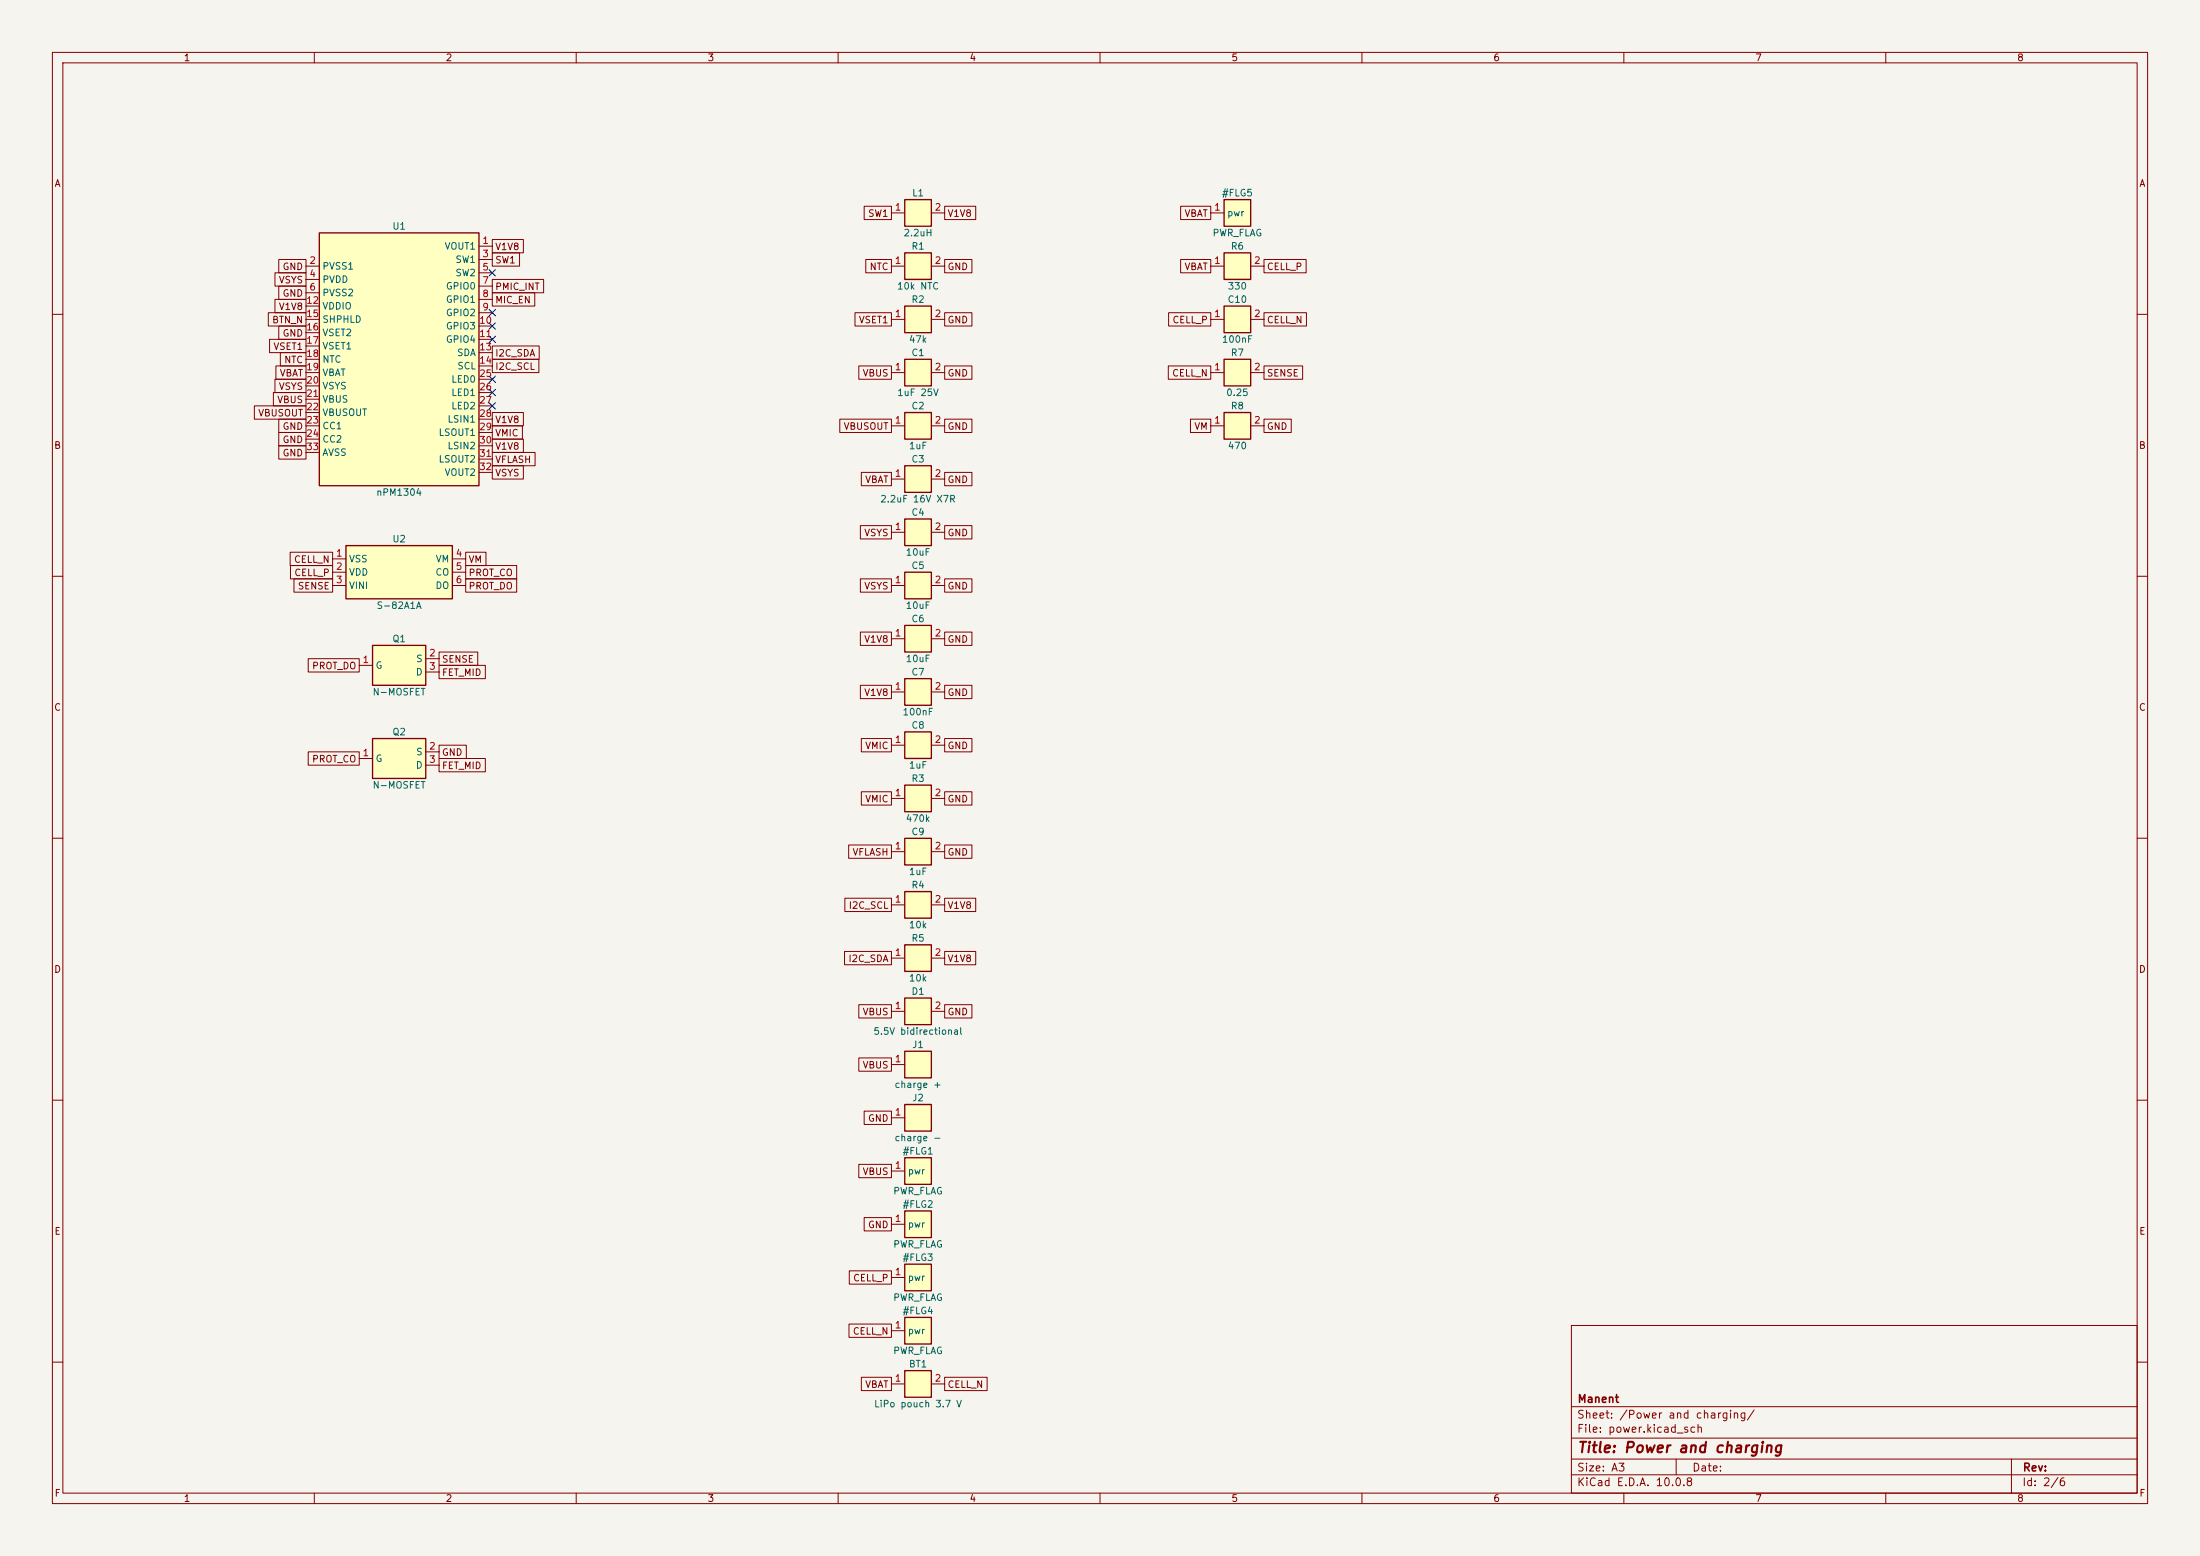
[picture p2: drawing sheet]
<svg xmlns="http://www.w3.org/2000/svg" width="420mm" height="297mm" viewBox="0 0 420 297" stroke-linecap="round" stroke-linejoin="round" font-family="sans-serif">
<path d="M0 0h420v297h-420z" fill="#f5f4ef" stroke="#f5f4ef" stroke-width=".19"/>
<g fill="none" stroke="#840000" stroke-width=".19">
<path d="M10 10h400v277h-400zM12 12h396v273h-396zM60 10v2M110 10v2M160 10v2M210 10v2M260 10v2M310 10v2M360 10v2M10 60h2M408 60h2M10 110h2"/>
<path d="M408 110h2M10 160h2M408 160h2M10 210h2M408 210h2M300 253h108v32h-108zM10 260h2M300 278.5h108M300 274.5h108M300 268.5h108M320 278.5v3M384 278.5v6.5"/>
<path d="M408 260h2M60 285v2M110 285v2M160 285v2M210 285v2M260 285v2M300 281.5h108M310 285v2M360 285v2"/>
</g>
<path d="M172.7 88.9h5.1v5.1h-5.1z" fill="#ffffc2"/>
<path d="M172.7 88.9h5.1v5.1h-5.1z" fill="none" stroke="#840000" stroke-width=".25"/>
<path d="M170.2 91.4h2.5M177.8 91.4h2.5" fill="none" stroke="#840000" stroke-width=".19"/>
<path d="M66 104.1h20.4v10.2h-20.4z" fill="#ffffc2"/>
<path d="M66 104.1h20.4v10.2h-20.4z" fill="none" stroke="#840000" stroke-width=".25"/>
<path d="M63.5 106.7h2.5M63.5 109.2h2.5M63.5 111.8h2.5M86.4 106.7h2.5M86.4 109.2h2.5M86.4 111.8h2.5" fill="none" stroke="#840000" stroke-width=".19"/>
<path d="M71.1 123.2h10.2v7.6h-10.2z" fill="#ffffc2"/>
<path d="M71.1 123.2h10.2v7.6h-10.2z" fill="none" stroke="#840000" stroke-width=".25"/>
<path d="M68.6 127h2.5M81.3 125.7h2.5M81.3 128.3h2.5" fill="none" stroke="#840000" stroke-width=".19"/>
<path d="M71.1 141h10.2v7.6h-10.2z" fill="#ffffc2"/>
<path d="M71.1 141h10.2v7.6h-10.2z" fill="none" stroke="#840000" stroke-width=".25"/>
<path d="M68.6 144.8h2.5M81.3 143.5h2.5M81.3 146.1h2.5" fill="none" stroke="#840000" stroke-width=".19"/>
<path d="M172.7 139.7h5.1v5.1h-5.1z" fill="#ffffc2"/>
<path d="M172.7 139.7h5.1v5.1h-5.1z" fill="none" stroke="#840000" stroke-width=".25"/>
<path d="M170.2 142.2h2.5M177.8 142.2h2.5" fill="none" stroke="#840000" stroke-width=".19"/>
<path d="M172.7 149.9h5.1v5h-5.1z" fill="#ffffc2"/>
<path d="M172.7 149.9h5.1v5h-5.1z" fill="none" stroke="#840000" stroke-width=".25"/>
<path d="M170.2 152.4h2.5M177.8 152.4h2.5" fill="none" stroke="#840000" stroke-width=".19"/>
<path d="M172.7 170.2h5.1v5.1h-5.1z" fill="#ffffc2"/>
<path d="M172.7 170.2h5.1v5.1h-5.1z" fill="none" stroke="#840000" stroke-width=".25"/>
<path d="M170.2 172.7h2.5M177.8 172.7h2.5" fill="none" stroke="#840000" stroke-width=".19"/>
<path d="M172.7 180.3h5.1v5.1h-5.1z" fill="#ffffc2"/>
<path d="M172.7 180.3h5.1v5.1h-5.1z" fill="none" stroke="#840000" stroke-width=".25"/>
<path d="M170.2 182.9h2.5M177.8 182.9h2.5" fill="none" stroke="#840000" stroke-width=".19"/>
<path d="M172.7 200.7h5.1v5h-5.1z" fill="#ffffc2"/>
<path d="M172.7 200.7h5.1v5h-5.1z" fill="none" stroke="#840000" stroke-width=".25"/>
<path d="M170.2 203.2h2.5" fill="none" stroke="#840000" stroke-width=".19"/>
<path d="M172.7 210.8h5.1v5.1h-5.1z" fill="#ffffc2"/>
<path d="M172.7 210.8h5.1v5.1h-5.1z" fill="none" stroke="#840000" stroke-width=".25"/>
<path d="M170.2 213.4h2.5" fill="none" stroke="#840000" stroke-width=".19"/>
<path d="M172.7 221h5.1v5.1h-5.1z" fill="#ffffc2"/>
<path d="M172.7 221h5.1v5.1h-5.1z" fill="none" stroke="#840000" stroke-width=".25"/>
<path d="M170.2 223.5h2.5" fill="none" stroke="#840000" stroke-width=".19"/>
<path d="M172.7 231.1h5.1v5.1h-5.1z" fill="#ffffc2"/>
<path d="M172.7 231.1h5.1v5.1h-5.1z" fill="none" stroke="#840000" stroke-width=".25"/>
<path d="M170.2 233.7h2.5" fill="none" stroke="#840000" stroke-width=".19"/>
<path d="M172.7 251.5h5.1v5h-5.1z" fill="#ffffc2"/>
<path d="M172.7 251.5h5.1v5h-5.1z" fill="none" stroke="#840000" stroke-width=".25"/>
<path d="M170.2 254h2.5" fill="none" stroke="#840000" stroke-width=".19"/>
<path d="M172.7 241.3h5.1v5.1h-5.1z" fill="#ffffc2"/>
<path d="M172.7 241.3h5.1v5.1h-5.1z" fill="none" stroke="#840000" stroke-width=".25"/>
<path d="M170.2 243.8h2.5" fill="none" stroke="#840000" stroke-width=".19"/>
<path d="M172.7 261.6h5.1v5.1h-5.1z" fill="#ffffc2"/>
<path d="M172.7 261.6h5.1v5.1h-5.1z" fill="none" stroke="#840000" stroke-width=".25"/>
<path d="M170.2 264.2h2.5M177.8 264.2h2.5" fill="none" stroke="#840000" stroke-width=".19"/>
<path d="M172.7 160h5.1v5.1h-5.1z" fill="#ffffc2"/>
<path d="M172.7 160h5.1v5.1h-5.1z" fill="none" stroke="#840000" stroke-width=".25"/>
<path d="M170.2 162.6h2.5M177.8 162.6h2.5" fill="none" stroke="#840000" stroke-width=".19"/>
<path d="M172.7 190.5h5.1v5.1h-5.1z" fill="#ffffc2"/>
<path d="M172.7 190.5h5.1v5.1h-5.1z" fill="none" stroke="#840000" stroke-width=".25"/>
<path d="M170.2 193h2.5M177.8 193h2.5" fill="none" stroke="#840000" stroke-width=".19"/>
<path d="M172.7 99.1h5.1v5h-5.1z" fill="#ffffc2"/>
<path d="M172.7 99.1h5.1v5h-5.1z" fill="none" stroke="#840000" stroke-width=".25"/>
<path d="M170.2 101.6h2.5M177.8 101.6h2.5" fill="none" stroke="#840000" stroke-width=".19"/>
<path d="M233.7 48.3h5.1v5h-5.1z" fill="#ffffc2"/>
<path d="M233.7 48.3h5.1v5h-5.1z" fill="none" stroke="#840000" stroke-width=".25"/>
<path d="M231.1 50.8h2.6M238.8 50.8h2.5" fill="none" stroke="#840000" stroke-width=".19"/>
<path d="M233.7 38.1h5.1v5.1h-5.1z" fill="#ffffc2"/>
<path d="M233.7 38.1h5.1v5.1h-5.1z" fill="none" stroke="#840000" stroke-width=".25"/>
<path d="M231.1 40.6h2.6" fill="none" stroke="#840000" stroke-width=".19"/>
<path d="M233.7 58.4h5.1v5.1h-5.1z" fill="#ffffc2"/>
<path d="M233.7 58.4h5.1v5.1h-5.1z" fill="none" stroke="#840000" stroke-width=".25"/>
<path d="M231.1 61h2.6M238.8 61h2.5" fill="none" stroke="#840000" stroke-width=".19"/>
<path d="M172.7 119.4h5.1v5.1h-5.1z" fill="#ffffc2"/>
<path d="M172.7 119.4h5.1v5.1h-5.1z" fill="none" stroke="#840000" stroke-width=".25"/>
<path d="M170.2 121.9h2.5M177.8 121.9h2.5" fill="none" stroke="#840000" stroke-width=".19"/>
<path d="M172.7 109.2h5.1v5.1h-5.1z" fill="#ffffc2"/>
<path d="M172.7 109.2h5.1v5.1h-5.1z" fill="none" stroke="#840000" stroke-width=".25"/>
<path d="M170.2 111.8h2.5M177.8 111.8h2.5" fill="none" stroke="#840000" stroke-width=".19"/>
<path d="M172.7 129.5h5.1v5.1h-5.1z" fill="#ffffc2"/>
<path d="M172.7 129.5h5.1v5.1h-5.1z" fill="none" stroke="#840000" stroke-width=".25"/>
<path d="M170.2 132.1h2.5M177.8 132.1h2.5" fill="none" stroke="#840000" stroke-width=".19"/>
<path d="M233.7 68.6h5.1v5.1h-5.1z" fill="#ffffc2"/>
<path d="M233.7 68.6h5.1v5.1h-5.1z" fill="none" stroke="#840000" stroke-width=".25"/>
<path d="M231.1 71.1h2.6M238.8 71.1h2.5" fill="none" stroke="#840000" stroke-width=".19"/>
<path d="M233.7 78.7h5.1v5.1h-5.1z" fill="#ffffc2"/>
<path d="M233.7 78.7h5.1v5.1h-5.1z" fill="none" stroke="#840000" stroke-width=".25"/>
<path d="M231.1 81.3h2.6M238.8 81.3h2.5" fill="none" stroke="#840000" stroke-width=".19"/>
<path d="M172.7 68.6h5.1v5.1h-5.1z" fill="#ffffc2"/>
<path d="M172.7 68.6h5.1v5.1h-5.1z" fill="none" stroke="#840000" stroke-width=".25"/>
<path d="M170.2 71.1h2.5M177.8 71.1h2.5" fill="none" stroke="#840000" stroke-width=".19"/>
<path d="M172.7 58.4h5.1v5.1h-5.1z" fill="#ffffc2"/>
<path d="M172.7 58.4h5.1v5.1h-5.1z" fill="none" stroke="#840000" stroke-width=".25"/>
<path d="M170.2 61h2.5M177.8 61h2.5" fill="none" stroke="#840000" stroke-width=".19"/>
<path d="M172.7 48.3h5.1v5h-5.1z" fill="#ffffc2"/>
<path d="M172.7 48.3h5.1v5h-5.1z" fill="none" stroke="#840000" stroke-width=".25"/>
<path d="M170.2 50.8h2.5M177.8 50.8h2.5" fill="none" stroke="#840000" stroke-width=".19"/>
<path d="M172.7 38.1h5.1v5.1h-5.1z" fill="#ffffc2"/>
<path d="M172.7 38.1h5.1v5.1h-5.1z" fill="none" stroke="#840000" stroke-width=".25"/>
<path d="M170.2 40.6h2.5M177.8 40.6h2.5" fill="none" stroke="#840000" stroke-width=".19"/>
<path d="M172.7 78.7h5.1v5.1h-5.1z" fill="#ffffc2"/>
<path d="M172.7 78.7h5.1v5.1h-5.1z" fill="none" stroke="#840000" stroke-width=".25"/>
<path d="M170.2 81.3h2.5M177.8 81.3h2.5" fill="none" stroke="#840000" stroke-width=".19"/>
<path d="M61 44.5h30.4v48.2h-30.4z" fill="#ffffc2"/>
<path d="M61 44.5h30.4v48.2h-30.4z" fill="none" stroke="#840000" stroke-width=".25"/>
<g fill="none" stroke="#840000" stroke-width=".19">
<path d="M165 39.4h5.2v2.5h-5.2zM180.3 39.4h6v2.5h-6zM225.4 39.4h5.7v2.5h-5.7zM51.2 59.7h7.2v2.5h-7.2zM52.5 52.1h5.9v2.5h-5.9zM52.5 57.1h5.9v2.6h-5.9zM53.2 54.6h5.2v2.6h-5.2zM53.2 49.5h5.2v2.6h-5.2zM58.4 50.8h2.6M58.4 53.3h2.6M58.4 55.9h2.6M58.4 58.4h2.6"/>
<path d="M91.4 47h2.6M91.4 49.5h2.6M91.4 52.1h2.6M91.4 54.6h2.6M91.4 57.2h2.6M91.4 59.7h2.6M94 55.9h8.1v2.5h-8.1zM94 53.3h9.8v2.6h-9.8zM94 48.3h5.2v2.5h-5.2zM94 45.7h5.9v2.6h-5.9zM163.2 59.7h7v2.5h-7zM165.3 49.5h4.9v2.6h-4.9z"/>
<path d="M180.3 49.5h5.2v2.6h-5.2zM180.3 59.7h5.2v2.5h-5.2zM223.1 59.7h8v2.5h-8zM225.4 49.5h5.7v2.6h-5.7zM241.3 59.7h8.1v2.5h-8.1zM241.3 49.5h8v2.6h-8zM48.6 77.5h9.8v2.5h-9.8zM51.5 64.8h6.9v2.5h-6.9zM52.2 74.9h6.2v2.6h-6.2zM52.5 72.4h5.9v2.5h-5.9zM52.7 69.8h5.7v2.6h-5.7zM53.2 62.2h5.2v2.6h-5.2z"/>
<path d="M53.5 67.3h4.9v2.6h-4.9zM58.4 61h2.6M58.4 63.5h2.6M58.4 66h2.6M58.4 68.6h2.6M58.4 71.1h2.6M58.4 73.7h2.6M58.4 76.2h2.6M58.4 78.7h2.6M91.4 62.2h2.6M91.4 64.8h2.6M91.4 67.3h2.6"/>
<path d="M91.4 69.9h2.6M91.4 72.4h2.6M91.4 74.9h2.6M91.4 77.5h2.6M94 68.6h8.9v2.5h-8.9zM94 66h8.9v2.6h-8.9zM94 78.7h5.9v2.6h-5.9zM163.9 69.8h6.3v2.6h-6.3zM180.3 69.8h5.2v2.6h-5.2zM223 69.8h8.1v2.6h-8.1zM241.3 69.8h7.4v2.6h-7.4zM53.2 82.5h5.2v2.6h-5.2z"/>
<path d="M53.2 85.1h5.2v2.5h-5.2zM53.2 80h5.2v2.6h-5.2zM58.4 81.3h2.6M58.4 83.8h2.6M58.4 86.4h2.6M91.4 80h2.6M91.4 82.6h2.6M91.4 85.1h2.6M91.4 87.6h2.6M91.4 90.2h2.6M94 88.9h5.9v2.5h-5.9zM94 81.3h5.7v2.5h-5.7z"/>
<path d="M94 83.8h5.9v2.6h-5.9zM94 86.4h8.1v2.5h-8.1zM160.3 80h9.9v2.6h-9.9zM164.4 90.2h5.8v2.5h-5.8zM180.3 90.2h5.2v2.5h-5.2zM180.3 80h5.2v2.6h-5.2zM227.3 80h3.8v2.6h-3.8zM241.3 80h5.2v2.6h-5.2zM55.4 105.4h8.1v2.6h-8.1zM55.5 107.9h8v2.6h-8zM56.1 110.5h7.4v2.5h-7.4zM88.9 105.4h3.9v2.6h-3.9z"/>
<path d="M88.9 110.5h9.7v2.5h-9.7zM88.9 107.9h9.7v2.6h-9.7zM164.2 110.5h6v2.5h-6zM164.2 100.3h6v2.6h-6zM180.3 110.5h5.2v2.5h-5.2zM180.3 100.3h5.2v2.6h-5.2zM58.8 125.7h9.8v2.6h-9.8zM83.8 127h8.9v2.5h-8.9zM83.8 124.5h7.4v2.5h-7.4zM164.2 120.6h6v2.6h-6zM164.2 130.8h6v2.6h-6zM180.3 120.6h5.2v2.6h-5.2z"/>
<path d="M180.3 130.8h5.2v2.6h-5.2zM58.8 143.5h9.8v2.6h-9.8zM83.8 144.8h8.9v2.5h-8.9zM83.8 142.2h5.2v2.6h-5.2zM164.4 151.1h5.8v2.6h-5.8zM164.4 141h5.8v2.5h-5.8zM180.3 151.1h5.2v2.6h-5.2zM180.3 141h5.2v2.5h-5.2zM161.3 171.4h8.9v2.6h-8.9zM162 161.3h8.2v2.5h-8.2zM180.3 161.3h5.2v2.5h-5.2zM180.3 171.4h6v2.6h-6z"/>
<path d="M161.2 181.6h9v2.6h-9zM163.9 191.8h6.3v2.5h-6.3zM180.3 191.8h5.2v2.5h-5.2zM180.3 181.6h6v2.6h-6zM163.9 201.9h6.3v2.6h-6.3zM165 212.1h5.2v2.5h-5.2zM163.9 222.2h6.3v2.6h-6.3zM165 232.4h5.2v2.6h-5.2zM162.1 252.7h8.1v2.6h-8.1zM162.1 242.6h8.1v2.5h-8.1zM164.4 262.9h5.8v2.5h-5.8zM180.3 262.9h8.1v2.5h-8.1z"/>
</g>
<g fill="none" stroke="#000084" stroke-width=".19">
<path d="M93.4 51.5l1.2 1.2M93.4 59.1l1.2 1.2M94.6 51.5l-1.2 1.2M94.6 59.1l-1.2 1.2M93.4 61.6l1.2 1.2M93.4 71.8l1.2 1.2M93.4 64.2l1.2 1.2M93.4 76.9l1.2 1.2M93.4 74.3l1.2 1.2M94.6 61.6l-1.2 1.2M94.6 71.8l-1.2 1.2M94.6 64.2l-1.2 1.2"/>
<path d="M94.6 76.9l-1.2 1.2M94.6 74.3l-1.2 1.2"/>
</g>
<text font-size="2" fill="#840000" x="301" y="277.8">Title: Power and charging</text>
<g font-size="1.5" fill="#840000">
<text x="301" y="268.1">Manent</text>
<text x="300.9" y="273.8">File: power.kicad_sch</text>
<text x="300.9" y="271.1">Sheet: /Power and charging/</text>
<text x="300.9" y="281.2">Size: A3</text>
<text x="322.9" y="281.2">Date:</text>
<text x="386" y="281.2">Rev:</text>
<text x="300.9" y="284">KiCad E.D.A. 10.0.8</text>
<text x="385.9" y="284">Id: 2/6</text>
</g>
<g font-size="1.3" fill="#840000">
<text x="35" y="12">1</text>
<text x="85" y="12">2</text>
<text x="135" y="12">3</text>
<text x="185" y="12">4</text>
<text x="235" y="12">5</text>
<text x="285" y="12">6</text>
<text x="335" y="12">7</text>
<text x="385" y="12">8</text>
<text x="10.3" y="36">A</text>
<text x="408.3" y="36">A</text>
<text x="165.6" y="41.7">SW1</text>
<text x="180.8" y="41.7">V1V8</text>
<text x="226" y="41.7">VBAT</text>
<text x="53.8" y="51.9">GND</text>
<text x="94.4" y="50.6">SW1</text>
<text x="94.4" y="48">V1V8</text>
<text x="165.9" y="51.9">NTC</text>
<text x="180.8" y="51.9">GND</text>
<text x="226" y="51.9">VBAT</text>
<text x="241.7" y="51.9">CELL_P</text>
<text x="53.1" y="54.4">VSYS</text>
<text x="53.1" y="59.5">V1V8</text>
<text x="53.8" y="56.9">GND</text>
<text x="94.4" y="58.2">MIC_EN</text>
<text x="94.4" y="55.7">PMIC_INT</text>
<text x="51.9" y="62">BTN_N</text>
<text x="53.8" y="64.6">GND</text>
<text x="163.9" y="62">VSET1</text>
<text x="180.8" y="62">GND</text>
<text x="223.7" y="62">CELL_P</text>
<text x="241.7" y="62">CELL_N</text>
<text x="52.1" y="67.1">VSET1</text>
<text x="54.1" y="69.6">NTC</text>
<text x="94.4" y="70.9">I2C_SCL</text>
<text x="94.4" y="68.4">I2C_SDA</text>
<text x="52.8" y="77.3">VBUS</text>
<text x="53.1" y="74.7">VSYS</text>
<text x="53.3" y="72.2">VBAT</text>
<text x="164.6" y="72.2">VBUS</text>
<text x="180.8" y="72.2">GND</text>
<text x="223.7" y="72.2">CELL_N</text>
<text x="241.7" y="72.2">SENSE</text>
<text x="49.2" y="79.8">VBUSOUT</text>
<text x="53.8" y="82.3">GND</text>
<text x="94.4" y="81.1">V1V8</text>
<text x="94.4" y="83.6">VMIC</text>
<text x="160.9" y="82.3">VBUSOUT</text>
<text x="180.8" y="82.3">GND</text>
<text x="227.9" y="82.3">VM</text>
<text x="241.7" y="82.3">GND</text>
<text x="10.2" y="86">B</text>
<text x="53.8" y="84.9">GND</text>
<text x="53.8" y="87.4">GND</text>
<text x="94.4" y="86.1">V1V8</text>
<text x="94.4" y="88.7">VFLASH</text>
<text x="408.2" y="86">B</text>
<text x="94.4" y="91.2">VSYS</text>
<text x="165.1" y="92.5">VBAT</text>
<text x="180.8" y="92.5">GND</text>
<text x="56" y="107.7">CELL_N</text>
<text x="89.3" y="107.7">VM</text>
<text x="164.9" y="102.7">VSYS</text>
<text x="180.8" y="102.7">GND</text>
<text x="56.1" y="110.3">CELL_P</text>
<text x="56.7" y="112.8">SENSE</text>
<text x="89.3" y="112.8">PROT_DO</text>
<text x="89.3" y="110.3">PROT_CO</text>
<text x="164.9" y="112.8">VSYS</text>
<text x="180.8" y="112.8">GND</text>
<text x="164.9" y="123">V1V8</text>
<text x="180.8" y="123">GND</text>
<text x="59.5" y="128.1">PROT_DO</text>
<text x="84.3" y="129.3">FET_MID</text>
<text x="84.3" y="126.8">SENSE</text>
<text x="10.2" y="136">C</text>
<text x="164.9" y="133.1">V1V8</text>
<text x="180.8" y="133.1">GND</text>
<text x="408.2" y="136">C</text>
<text x="165.1" y="143.3">VMIC</text>
<text x="180.8" y="143.3">GND</text>
<text x="59.5" y="145.8">PROT_CO</text>
<text x="84.3" y="147.1">FET_MID</text>
<text x="84.3" y="144.6">GND</text>
<text x="165.1" y="153.5">VMIC</text>
<text x="180.8" y="153.5">GND</text>
<text x="162.6" y="163.6">VFLASH</text>
<text x="180.8" y="163.6">GND</text>
<text x="161.9" y="173.8">I2C_SCL</text>
<text x="180.8" y="173.8">V1V8</text>
<text x="10.2" y="186">D</text>
<text x="161.9" y="183.9">I2C_SDA</text>
<text x="180.8" y="183.9">V1V8</text>
<text x="408.2" y="186">D</text>
<text x="164.6" y="194.1">VBUS</text>
<text x="180.8" y="194.1">GND</text>
<text x="164.6" y="204.3">VBUS</text>
<text x="165.6" y="214.4">GND</text>
<text x="164.6" y="224.6">VBUS</text>
<text x="10.3" y="236">E</text>
<text x="165.6" y="234.7">GND</text>
<text x="408.3" y="236">E</text>
<text x="162.8" y="244.9">CELL_P</text>
<text x="162.7" y="255.1">CELL_N</text>
<text x="165.1" y="265.2">VBAT</text>
<text x="180.8" y="265.2">CELL_N</text>
<text x="10.3" y="286">F</text>
<text x="35" y="287">1</text>
<text x="85" y="287">2</text>
<text x="135" y="287">3</text>
<text x="185" y="287">4</text>
<text x="235" y="287">5</text>
<text x="285" y="287">6</text>
<text x="335" y="287">7</text>
<text x="385" y="287">8</text>
<text x="408.3" y="286">F</text>
</g>
<g font-size="1.3" fill="#a90000">
<text x="170.7" y="40.5">1</text>
<text x="178.3" y="40.5">2</text>
<text x="231.7" y="40.5">1</text>
<text x="92" y="46.9">1</text>
<text x="59" y="50.7">2</text>
<text x="59" y="53.2">4</text>
<text x="92" y="49.4">3</text>
<text x="92" y="51.9">5</text>
<text x="170.7" y="50.7">1</text>
<text x="178.3" y="50.7">2</text>
<text x="231.7" y="50.7">1</text>
<text x="239.3" y="50.7">2</text>
<text x="58.4" y="58.3">12</text>
<text x="59" y="55.7">6</text>
<text x="92" y="54.5">7</text>
<text x="92" y="57">8</text>
<text x="92" y="59.6">9</text>
<text x="58.4" y="60.8">15</text>
<text x="58.4" y="63.4">16</text>
<text x="58.4" y="65.9">17</text>
<text x="91.4" y="62.1">10</text>
<text x="91.4" y="64.6">11</text>
<text x="170.7" y="60.8">1</text>
<text x="178.3" y="60.8">2</text>
<text x="231.7" y="60.8">1</text>
<text x="239.3" y="60.8">2</text>
<text x="58.4" y="68.4">18</text>
<text x="58.4" y="71">19</text>
<text x="91.4" y="67.2">13</text>
<text x="91.4" y="69.7">14</text>
<text x="170.7" y="71">1</text>
<text x="178.3" y="71">2</text>
<text x="231.7" y="71">1</text>
<text x="239.3" y="71">2</text>
<text x="58.4" y="73.5">20</text>
<text x="58.4" y="76.1">21</text>
<text x="91.4" y="72.3">25</text>
<text x="91.4" y="74.8">26</text>
<text x="91.4" y="77.3">27</text>
<text x="58.4" y="78.6">22</text>
<text x="58.4" y="81.1">23</text>
<text x="58.4" y="83.7">24</text>
<text x="91.4" y="79.9">28</text>
<text x="91.4" y="82.4">29</text>
<text x="170.7" y="81.1">1</text>
<text x="178.3" y="81.1">2</text>
<text x="231.7" y="81.1">1</text>
<text x="239.3" y="81.1">2</text>
<text x="58.4" y="86.2">33</text>
<text x="91.4" y="85">30</text>
<text x="91.4" y="87.5">31</text>
<text x="91.4" y="90">32</text>
<text x="170.7" y="91.3">1</text>
<text x="178.3" y="91.3">2</text>
<text x="170.7" y="101.5">1</text>
<text x="178.3" y="101.5">2</text>
<text x="64" y="106.5">1</text>
<text x="86.9" y="106.5">4</text>
<text x="64" y="109.1">2</text>
<text x="64" y="111.6">3</text>
<text x="86.9" y="109.1">5</text>
<text x="86.9" y="111.6">6</text>
<text x="170.7" y="111.6">1</text>
<text x="178.3" y="111.6">2</text>
<text x="81.8" y="125.6">2</text>
<text x="170.7" y="121.8">1</text>
<text x="178.3" y="121.8">2</text>
<text x="69.1" y="126.9">1</text>
<text x="81.8" y="128.1">3</text>
<text x="170.7" y="131.9">1</text>
<text x="178.3" y="131.9">2</text>
<text x="81.8" y="143.4">2</text>
<text x="170.7" y="142.1">1</text>
<text x="178.3" y="142.1">2</text>
<text x="69.1" y="144.6">1</text>
<text x="81.8" y="145.9">3</text>
<text x="170.7" y="152.3">1</text>
<text x="178.3" y="152.3">2</text>
<text x="170.7" y="162.4">1</text>
<text x="178.3" y="162.4">2</text>
<text x="170.7" y="172.6">1</text>
<text x="178.3" y="172.6">2</text>
<text x="170.7" y="182.7">1</text>
<text x="178.3" y="182.7">2</text>
<text x="170.7" y="192.9">1</text>
<text x="178.3" y="192.9">2</text>
<text x="170.7" y="203.1">1</text>
<text x="170.7" y="213.2">1</text>
<text x="170.7" y="223.4">1</text>
<text x="170.7" y="233.5">1</text>
<text x="170.7" y="243.7">1</text>
<text x="170.7" y="253.9">1</text>
<text x="170.7" y="264">1</text>
<text x="178.3" y="264">2</text>
</g>
<g font-size="1.3" fill="#006464">
<text x="174" y="37.8">L1</text>
<text x="233.2" y="37.8">#FLG5</text>
<text x="234.2" y="41.6">pwr</text>
<text x="74.8" y="44.1">U1</text>
<text x="84.8" y="48">VOUT1</text>
<text x="172.4" y="45.4">2.2uH</text>
<text x="173.9" y="48">R1</text>
<text x="231.4" y="45.4">PWR_FLAG</text>
<text x="234.9" y="48">R6</text>
<text x="61.4" y="51.8">PVSS1</text>
<text x="86.8" y="50.5">SW1</text>
<text x="86.8" y="53">SW2</text>
<text x="61.4" y="54.3">PVDD</text>
<text x="61.4" y="56.8">PVSS2</text>
<text x="61.4" y="59.4">VDDIO</text>
<text x="85" y="55.6">GPIO0</text>
<text x="85" y="58.1">GPIO1</text>
<text x="171.1" y="55.6">10k NTC</text>
<text x="173.9" y="58.1">R2</text>
<text x="234.2" y="58.1">C10</text>
<text x="234.3" y="55.6">330</text>
<text x="61.4" y="61.9">SHPHLD</text>
<text x="61.4" y="64.5">VSET2</text>
<text x="85" y="60.7">GPIO2</text>
<text x="85" y="63.2">GPIO3</text>
<text x="85" y="65.7">GPIO4</text>
<text x="173.4" y="65.7">47k</text>
<text x="233.2" y="65.7">100nF</text>
<text x="61.4" y="67">VSET1</text>
<text x="61.4" y="69.5">NTC</text>
<text x="87.1" y="68.3">SDA</text>
<text x="87.2" y="70.8">SCL</text>
<text x="173.9" y="68.3">C1</text>
<text x="234.9" y="68.3">R7</text>
<text x="61.4" y="72.1">VBAT</text>
<text x="61.4" y="74.6">VSYS</text>
<text x="61.4" y="77.2">VBUS</text>
<text x="86" y="73.4">LED0</text>
<text x="86" y="75.9">LED1</text>
<text x="171.2" y="75.9">1uF 25V</text>
<text x="234" y="75.9">0.25</text>
<text x="61.4" y="79.7">VBUSOUT</text>
<text x="61.4" y="82.2">CC1</text>
<text x="83.6" y="83.5">LSOUT1</text>
<text x="85.3" y="81">LSIN1</text>
<text x="86" y="78.4">LED2</text>
<text x="173.9" y="78.4">C2</text>
<text x="234.9" y="78.4">R8</text>
<text x="61.4" y="84.8">CC2</text>
<text x="61.4" y="87.3">AVSS</text>
<text x="83.6" y="88.6">LSOUT2</text>
<text x="85.3" y="86.1">LSIN2</text>
<text x="173.4" y="86.1">1uF</text>
<text x="173.9" y="88.6">C3</text>
<text x="234.3" y="86.1">470</text>
<text x="71.7" y="94.9">nPM1304</text>
<text x="84.8" y="91.1">VOUT2</text>
<text x="167.9" y="96.2">2.2uF 16V X7R</text>
<text x="173.9" y="98.8">C4</text>
<text x="66.5" y="107.6">VSS</text>
<text x="74.8" y="103.8">U2</text>
<text x="83.1" y="107.6">VM</text>
<text x="172.8" y="106.4">10uF</text>
<text x="66.5" y="110.2">VDD</text>
<text x="66.5" y="112.7">VINI</text>
<text x="83" y="110.2">CO</text>
<text x="83" y="112.7">DO</text>
<text x="173.9" y="108.9">C5</text>
<text x="71.8" y="116.5">S-82A1A</text>
<text x="172.8" y="116.5">10uF</text>
<text x="173.9" y="119.1">C6</text>
<text x="74.8" y="122.9">Q1</text>
<text x="71.6" y="128">G</text>
<text x="79.3" y="129.2">D</text>
<text x="79.3" y="126.7">S</text>
<text x="172.8" y="126.7">10uF</text>
<text x="173.9" y="129.2">C7</text>
<text x="71" y="133">N-MOSFET</text>
<text x="172.2" y="136.9">100nF</text>
<text x="74.8" y="140.7">Q2</text>
<text x="173.9" y="139.4">C8</text>
<text x="71.6" y="145.7">G</text>
<text x="79.3" y="147">D</text>
<text x="79.3" y="144.5">S</text>
<text x="173.4" y="147">1uF</text>
<text x="173.9" y="149.6">R3</text>
<text x="71" y="150.8">N-MOSFET</text>
<text x="172.8" y="157.2">470k</text>
<text x="173.9" y="159.7">C9</text>
<text x="173.4" y="167.3">1uF</text>
<text x="173.9" y="169.9">R4</text>
<text x="173.4" y="177.5">10k</text>
<text x="173.9" y="180">R5</text>
<text x="173.4" y="187.7">10k</text>
<text x="173.9" y="190.2">D1</text>
<text x="166.6" y="197.8">5.5V bidirectional</text>
<text x="174" y="200.4">J1</text>
<text x="170.7" y="208">charge +</text>
<text x="174" y="210.5">J2</text>
<text x="170.7" y="218.1">charge -</text>
<text x="172.2" y="220.7">#FLG1</text>
<text x="173.2" y="224.5">pwr</text>
<text x="170.4" y="228.3">PWR_FLAG</text>
<text x="172.2" y="230.8">#FLG2</text>
<text x="170.4" y="238.5">PWR_FLAG</text>
<text x="173.2" y="234.6">pwr</text>
<text x="172.2" y="241">#FLG3</text>
<text x="173.2" y="244.8">pwr</text>
<text x="170.4" y="248.6">PWR_FLAG</text>
<text x="172.2" y="251.2">#FLG4</text>
<text x="173.2" y="255">pwr</text>
<text x="170.4" y="258.8">PWR_FLAG</text>
<text x="173.4" y="261.3">BT1</text>
<text x="166.8" y="268.9">LiPo pouch 3.7 V</text>
</g>
</svg>
